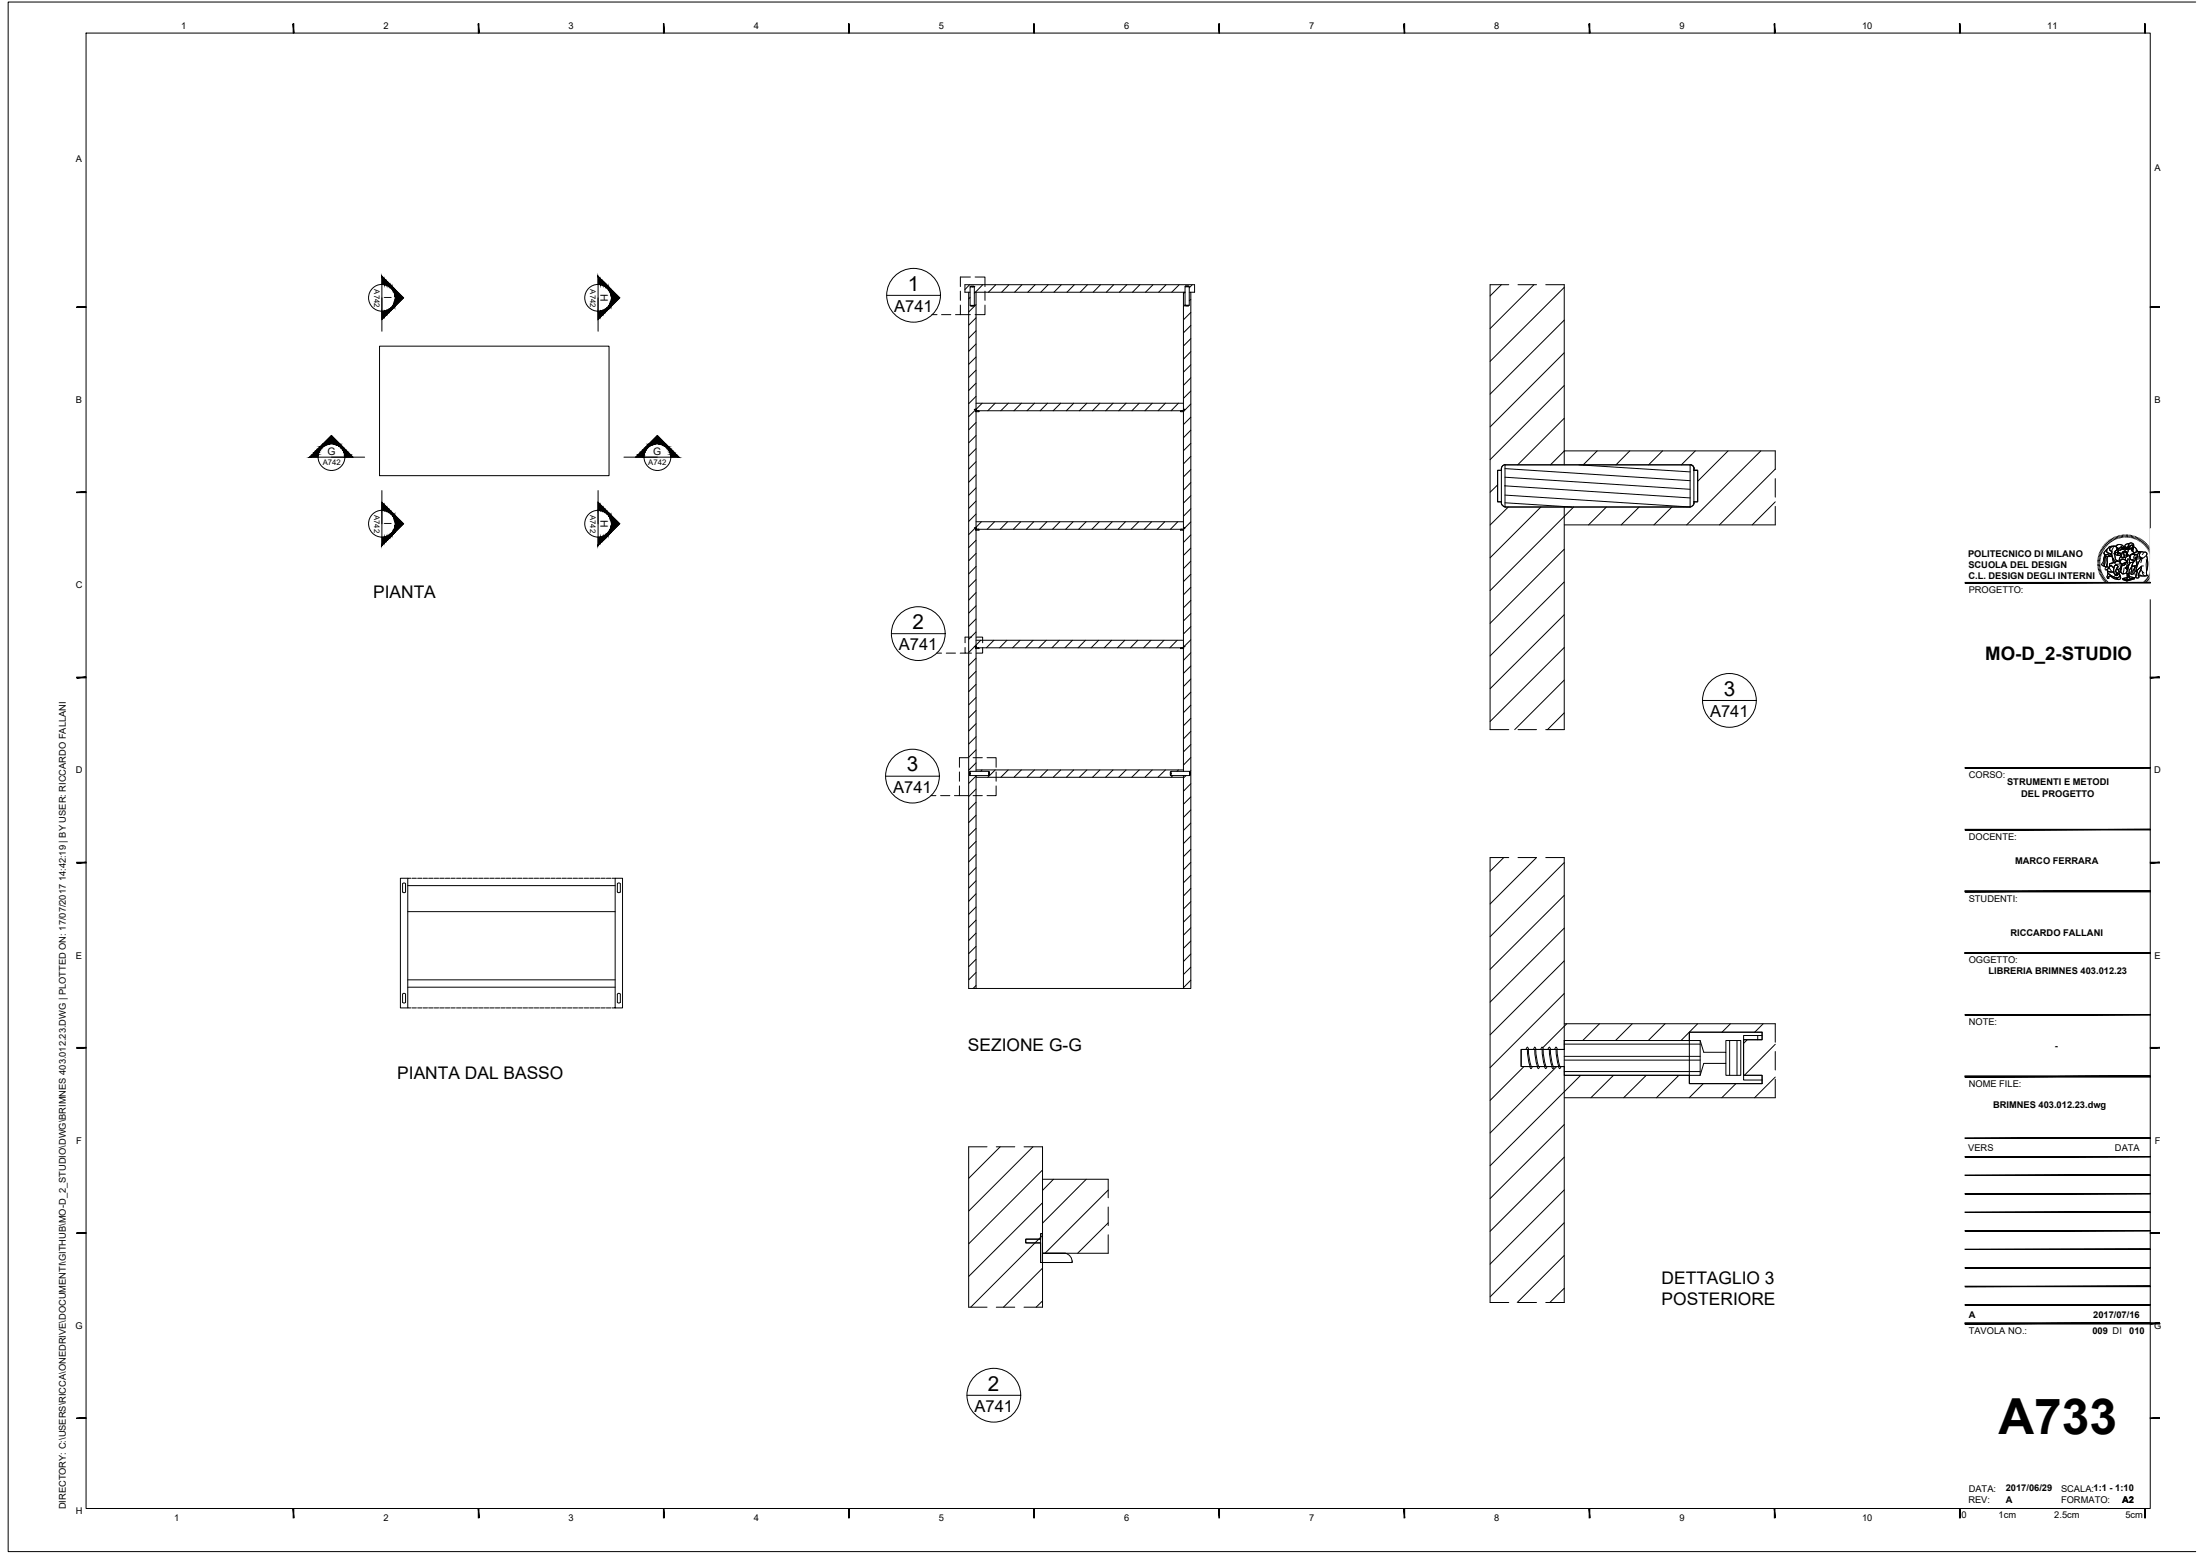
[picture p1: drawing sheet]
<svg xmlns="http://www.w3.org/2000/svg" width="594mm" height="420mm" viewBox="0 0 594 420" stroke-linecap="round" stroke-linejoin="round" font-family="sans-serif">
<!-- layer: linee prospetti -->
<g fill="none" stroke="#000" stroke-width=".27">
<path d="M102.5 93.5h62v34.9h-62zM110.1 237.2h-2v35h2M110.1 239.1h56M111 237.2h-.9v35h.9M111.3 237.2h1.1M112.8 237.2h1.2M114.3 237.2h1.1M115.7 237.2h1.3M117.3 237.2h1.1M118.7 237.2h1.3M120.3 237.2h1.2M121.8 237.2h1.1"/>
<path d="M123.3 237.2h1.2M124.8 237.2h1.1M126.2 237.2h1.3M127.8 237.2h1.1M129.2 237.2h1.3M130.8 237.2h1.2M132.2 237.2h1.3M133.8 237.2h1.2M135.3 237.2h1.1M136.7 237.2h1.3M138.3 237.2h1.1M139.7 237.2h1.3"/>
<path d="M141.3 237.2h1.2M142.7 237.2h1.3M144.3 237.2h1.2M145.8 237.2h1.1M147.2 237.2h1.3M148.8 237.2h1.1M150.2 237.2h1.3M151.8 237.2h1.2M153.2 237.2h1.3M154.8 237.2h1.2M156.3 237.2h1.1M157.8 237.2h1.2"/>
<path d="M159.3 237.2h1.1M160.7 237.2h1.3M162.3 237.2h1.1M163.7 237.2h1.3M165.3 237.2h.8M108.7 240.8l.4 .2 .4-.2M108.7 240.9v-2.3l.4-.2 .4 .2v2.3M110.1 246.2h56M166.7 240.8l.4 .2 .4-.2M166.7 240.9v-2.3l.4-.2 .4 .2v2.3M108.7 270.6l.4 .2 .4-.2M108.7 268.4l.4-.2 .4 .2"/>
<path d="M108.7 268.5v2.2M109.5 268.5v2.2M110.1 266.6h56M110.1 264.6h56M111.3 272.2h1.1M112.8 272.2h1.2M114.3 272.2h1.1M115.7 272.2h1.3M117.3 272.2h1.1M118.7 272.2h1.3M120.3 272.2h1.2M121.8 272.2h1.1"/>
<path d="M123.3 272.2h1.2M124.8 272.2h1.1M126.2 272.2h1.3M127.8 272.2h1.1M129.2 272.2h1.3M130.8 272.2h1.2M132.2 272.2h1.3M133.8 272.2h1.2M135.3 272.2h1.1M136.7 272.2h1.3M138.3 272.2h1.1M139.7 272.2h1.3"/>
<path d="M141.3 272.2h1.2M142.7 272.2h1.3M144.3 272.2h1.2M145.8 272.2h1.1M147.2 272.2h1.3M148.8 272.2h1.1M150.2 272.2h1.3M151.8 272.2h1.2M153.2 272.2h1.3M154.8 272.2h1.2M156.3 272.2h1.1M157.8 272.2h1.2"/>
<path d="M159.3 272.2h1.1M160.7 272.2h1.3M162.3 272.2h1.1M163.7 272.2h1.3M165.3 272.2h.8v-35h2v35h-2M166.7 270.6l.4 .2 .4-.2M166.7 268.4l.4-.2 .4 .2M166.7 268.5v2.2M167.5 268.5v2.2"/>
</g>
<!-- layer: trame -->
<g fill="none" stroke="#000" stroke-width=".27">
<path d="M261.8 76.9l-1.2 1.3M265.4 76.9l-2.3 2.3M268.9 76.9l-2 2M272.5 76.9l-2 2M276 76.9l-2 2M279.5 76.9l-2 2M283 76.9l-1.9 2M286.6 76.9l-2 2M290.1 76.9l-2 2M293.7 76.9l-2 2M297.2 76.9l-2 2M300.7 76.9l-2 2"/>
<path d="M304.3 76.9l-2 2M307.8 76.9l-2 2M311.4 76.9l-2.1 2M314.9 76.9l-2 2M318.4 76.9l-2 2M320 78.9l-.4 .4M321.9 76.9l-.8 .8M405.4 76.9l-3 3M414.2 76.9l-11.8 11.8M422.4 77.6l-20 20M262 80.3l-.4 .4M263.6 82.3l-2 1.9"/>
<path d="M263.6 85.8l-2 2M263.6 89.3l-2 2M263.6 92.9l-2 2M263.6 96.4l-2 2M263.6 99.9l-2 2M320 82.4l-.4 .4M321.6 80.8l-.5 .4M321.6 84.4l-2 2M321.6 87.9l-2 2M321.6 91.4l-2 2M321.6 98.5l-2 2M321.6 95l-2 2"/>
<path d="M422.4 86.4l-20 20M422.4 95.3l-20 20M263.6 117.6l-2 2M263.6 103.5l-2 2M263.6 107l-2 2M263.6 114.1l-2 2M265.2 108.9l-3.6 3.6M268.7 108.9l-2 2M272.3 108.9l-2 2M275.8 108.9l-2 2M279.4 108.9l-2.1 2M282.9 108.9l-2 2"/>
<path d="M286.4 108.9l-2 2M289.9 108.9l-1.9 2M293.5 108.9l-2 2M297 108.9l-2 2M300.6 108.9l-2 2M304.1 108.9l-2 2M307.6 108.9l-2 2M311.1 108.9l-1.9 2M314.7 108.9l-2 2M318.2 108.9l-2 2M321.6 105.6l-2 2M321.6 112.6l-2 2"/>
<path d="M321.6 102l-2 2.1M321.6 109.1l-2 2M321.6 116.2l-2 2M321.6 119.7l-2 2M422.4 104.1l-20 20M422.4 112.9l-12.6 12.6M263.6 124.7l-2 2M263.6 131.7l-2 2M263.6 135.3l-2 2M263.6 138.8l-2 2M263.6 121.2l-2 1.9M263.6 128.2l-2 2"/>
<path d="M321.6 126.8l-2 2M321.6 133.9l-2 1.9M321.6 123.2l-2 2.1M321.6 130.3l-2 2M321.6 137.4l-2 2M404.4 130.9l-2 2M407.3 136.9l-4.9 4.9M416.1 136.9l-13.7 13.7M422.4 121.8l-3.7 3.7M424.9 136.9l-22.5 22.6M431.3 121.8l-3.8 3.7M433.8 136.9l-4.8 4.8"/>
<path d="M440.1 121.8l-3.7 3.7M442.6 136.9l-4.8 4.8M448.9 121.8l-3.7 3.7M451.5 136.9l-4.9 4.8M457.8 121.8l-3.8 3.7M466.6 121.8l-8.2 8.2M475.5 121.8l-20 19.9M479.4 135.5l-6.2 6.2M479.4 126.7l-15.1 15M263.6 145.9l-2 2M263.6 149.4l-2 2M263.6 153l-2 2"/>
<path d="M263.6 156.5l-2 2M265 140.9l-3.4 3.5M268.6 140.9l-2 2M272.1 140.9l-2 2M275.6 140.9l-2 2M279.1 140.9l-1.9 2M282.7 140.9l-2 2M286.2 140.9l-2 2M289.8 140.9l-2 2M293.3 140.9l-2 2M296.8 140.9l-1.9 2M300.4 140.9l-2 2"/>
<path d="M303.9 140.9l-2 2M307.5 140.9l-2.1 2M311 140.9l-2 2M314.5 140.9l-2 2M318.1 140.9l-2 2M321.6 140.9l-2 2M321.6 148l-2 2M321.6 144.4l-2 2.1M321.6 151.5l-2 2M321.6 155.1l-2 2M321.6 158.6l-2 2M422.4 148.3l-20 20"/>
<path d="M422.4 157.1l-20 20M263.6 177.7l-2 2M263.6 160l-2 2.1M263.6 163.6l-2 2M263.6 167.1l-2 2M263.6 170.6l-2 2M264.8 172.9l-3.2 3.3M268.4 172.9l-2 2M271.9 172.9l-2 2M275.5 172.9l-2.1 2M279 172.9l-2 2M282.5 172.9l-2 2"/>
<path d="M286 172.9l-1.9 2M289.6 172.9l-2 2M293.1 172.9l-2 2M296.7 172.9l-2.1 2M300.2 172.9l-2 2M303.7 172.9l-1.9 2M307.3 172.9l-2 2M310.8 172.9l-2 2M314.3 172.9l-2 2M317.9 172.9l-2 2M321.6 172.8l-2.2 2.1M321.6 162.1l-2 2"/>
<path d="M321.6 165.7l-2 2M321.6 169.2l-2 2M321.6 179.8l-2 2M321.6 176.3l-2 2M422.4 166l-20 20M422.4 174.8l-20 20M263.6 184.8l-2 2M263.6 191.9l-2 1.9M263.6 181.3l-2 2M263.6 188.3l-2 2M263.6 195.4l-2 2M263.6 198.9l-2 2"/>
<path d="M321.6 186.9l-2 2M321.6 194l-2 2M321.6 183.3l-2 2.1M321.6 190.4l-2 2M321.6 197.5l-2 2M422.4 183.6l-13.4 13.4M422.4 192.5l-4.5 4.5M263.6 206l-2 2M263.6 213.1l-2 2M263.6 202.5l-2 2M263.6 216.6l-2 2M263.7 209.4l-2.1 2.1"/>
<path d="M265.2 207.9l-.4 .4M268.7 207.9l-2 2M272.2 207.9l-1.9 2M275.8 207.9l-2 2M279.4 207.9l-2.1 2M282.9 207.9l-2 2M286.4 207.9l-2 2M289.9 207.9l-1.9 2M293.5 207.9l-2 2M297 207.9l-2 2M300.6 207.9l-2.1 2M304.1 207.9l-2 2"/>
<path d="M307.6 207.9l-2 2M311.1 207.9l-1.9 2M314.7 207.9l-2 2M316.7 209.4l-.5 .5M318.2 207.9l-.4 .4M320.3 209.4l-.7 .7M321.6 201l-2 2M321.6 208.1l-.3 .3M321.6 204.6l-2 2M321.6 211.6l-2 2.1M321.6 215.2l-2 2M321.6 218.7l-2 2"/>
<path d="M263.6 230.8l-2 1.9M263.6 220.1l-2 2M263.6 223.7l-2 2M263.6 227.2l-2 2M263.6 234.3l-2 2M263.6 237.8l-2 2M321.6 222.3l-2 1.9M321.6 225.8l-2 2M321.6 229.3l-2 2M321.6 232.8l-2 2.1M321.6 236.4l-2 2M321.6 239.9l-2 2"/>
<path d="M406.1 231.6l-3.7 3.6M414.9 231.6l-12.5 12.5M422.4 232.9l-20 20M263.6 241.3l-2 2.1M263.6 244.9l-2 2M263.6 248.5l-2 1.9M263.6 252l-2 2M263.6 255.5l-2 2M263.6 259l-2 2M321.6 243.5l-2 1.9M321.6 247l-2 2M321.6 250.5l-2 2"/>
<path d="M321.6 254.1l-2 2M321.6 257.6l-2 2M422.4 241.8l-20 19.9M422.4 250.6l-20 20M422.4 259.5l-20 19.9M263.6 262.6l-2 2M263.6 266.1l-.8 .8M321.6 261.2l-2 1.9M321.6 264.7l-2 2M422.4 268.3l-20 20M423.1 276.4l-6.5 6.6M431.9 276.4l-4.5 4.6"/>
<path d="M440.8 276.4l-4.6 4.6M449.6 276.4l-4.5 4.6M458.4 276.4l-4.5 4.6M467.3 276.4l-2.3 2.3M476.1 276.4l-2.3 2.3M411.5 288l-9.1 9.1M420.4 288l-18 17.9M426.8 290.4l-24.4 24.4M435.7 290.4l-6.1 6M444.5 290.4l-6.1 6M453.3 290.4l-6 6M460 292.6l-3.9 3.8"/>
<path d="M468.8 292.6l-3.9 3.8M471.8 280.8l-1 .9M479.4 282l-8.4 8.4M479.4 290.8l-5.6 5.6M270.1 309.7l-8.5 8.5M278.9 309.7l-17.3 17.3M281.5 315.9l-19.9 20M284.5 318.4l-3 3M293.3 318.4l-11.8 11.9M422.4 303.7l-20 19.9M422.4 312.5l-20 20M281.5 324.8l-19.9 19.9"/>
<path d="M281.5 333.6l-19.4 19.4M299.3 321.4l-17.1 17M299.3 330.2l-8.3 8.2M422.4 321.3l-20 20M422.4 330.2l-20 20M422.4 339l-12.7 12.7M281.5 342.4l-10.5 10.6M281.5 351.3l-1.7 1.7M422.4 347.9l-3.9 3.8"/>
</g>
<!-- layer: linee sezioni -->
<g fill="none" stroke="#000" stroke-width=".27">
<path d="M261.6 78.9h-1v-2h62v2h-1M262 78.9h-.4v188h60v-188h-.5M263.1 78.9h56.9M263.6 78.9v129.4M319.6 78.9v129.4M407.4 76.9h-5v120.1h5M409.9 76.9h5M417.4 76.9h5v48.6M263.6 108.9h56M263.6 110.9h56M405.4 126.5v.5h-1v8.5h1v.5M405.4 126.6a1.08 1.08 0 0 1 1-1.1h50l.8 .4 .2 .5v.6"/>
<path d="M405.4 136l.4 .6 .6 .3h50l.7-.3 .3-.6M422.4 136.9v60.1h-5M422.4 121.8h57v4.9M458.4 127h-1h1v8.5h-1v.5M479.4 136.7v5h-57M479.4 129.2v5M263.6 140.9h56M263.6 142.9h56M263.6 172.9h56M263.6 174.9h56M409.9 197h5M263.6 209.4v57.5"/>
<path d="M263.6 207.9h56M263.6 209.9h56M319.6 209.4v57.5M407.4 231.6h-5v120.1h5M409.9 231.6h5M417.4 231.6h5v49.4M422.4 276.4h57v5M412.1 283.4h-1.3v4.6h2.3l.3 .6M412.1 283.3l.3-.5 .3 .6M412.7 283.4h1.4M413.8 288h1.3l.3 .6M413.8 287.9l-.3 .6"/>
<path d="M414.1 283.3l.3-.5 .3 .6M414.7 283.4h1.4M415.8 288h1.3l.3 .6M415.8 287.9l-.4 .6M416.1 283.3l.3-.5 .3 .6M416.7 283.4h1.3M417.7 288h1.4l.3 .6M417.8 287.9l-.4 .6M418 283.3l.4-.5 .3 .6M418.6 283.4h1.2M419.7 288h1.2l.3 .6M419.7 287.9l-.3 .6"/>
<path d="M419.8 283.3l.4-.5 .3 .6M420.5 283.4h1.9v-2.4h33.8v-2.3h19.6v2.1h-5v9.6h5v2.2h-19.6v-2.2h-33.8v-2.4h-.9M421.5 287.9l-.3 .6M422.4 290.4v61.3h-5M479.4 291.4v5h-57M479.4 283.9v5M266.5 309.7h-4.9v43.3h4.9M269 309.7h5M276.5 309.7h5v23.4M281.5 318.4h17.8v5M287.7 338.4h-6.2v-5.3h-.5v1.5h-4v1h4v5.3h.5v12.1h-5M299.3 333.4v5h-17.8"/>
<path d="M299.3 325.9v5M269 353h5M409.9 351.7h5"/>
</g>
<!-- layer: dettagli -->
<g fill="none" stroke="#000" stroke-width=".27">
<path d="M262 77.5h1.1v5h-1.1zM262 77.3h1h-.9M262.1 77.3l-.1 .1M263 77.3h.1M263 77.3l.1 .1M320 77.4h1.1v5h-1.1zM320.1 77.3l.9-.1h-.9l-.1 .2M321 77.3h.1M321 77.3l.1 .1M262 82.4l1 .2h-.9M263 82.6h.1M263.1 82.4l-.1 .1"/>
<path d="M320 82.4l.1 .2h.9l-.9-.1M321 82.5h.1M321.1 82.4l-.1 .1M263.5 110.4l.1 .8zM263.5 110.5h-.4l.4 .1M263.6 110.9h.6M264.2 110.9l.2 .2M264.4 111.1l-.8 .1M318.8 111.1l.8 .1M318.9 110.9h.7M319 110.9l-.2 .2M319.6 110.4v.8z"/>
<path d="M319.6 110.5h.4l-.4 .1M405.4 135.5h-1v-8.5h1v9M405.4 136l.4 .6 .6 .3M406.4 125.5h50v11.4h-50zM406.4 133.7l50 3.2 .7-.3 .3-.6M406.4 131.2l50 3.3M406.4 128.9l50 3.2M406.4 126.5l50 3.3M406.4 135.8l18 1.1M406.4 125.5a1.19 1.19 0 0 0-1 1.5M426.3 125.5l30.1 1.9M456.4 125.5a1.14 1.14 0 0 1 1 1.5"/>
<path d="M457.4 135.5h1v-8.5h-1v9M263.5 142.4l.1 .8zM263.5 142.5h-.4l.4 .1M263.6 142.9h.6M264.2 142.9l.2 .3h-.8M318.9 142.9h.7M319 142.9l-.2 .3h.8M319.6 142.4v.8zM319.6 142.5h.4l-.4 .1M263.5 174.4l.1 .7zM263.5 174.5h-.4l.4 .1M263.6 174.9h.6l.2 .2h-.8"/>
<path d="M318.9 174.9h.7M319 174.9l-.2 .2h.8M319.6 174.4v.7zM319.6 174.5h.4l-.4 .1M261.9 209.3l-.2-.9 .3 1M262 208.3h5v1.1h-5zM262 208.3l-.1 .1M267 208.3l.1 .1M267.1 209.3l.1-.9-.1 .9M267.1 209.3l-.1 .1M316.1 209.3l-.1-.9 .2 1M316.1 208.4h.1"/>
<path d="M316.2 208.3h5v1.1h-5zM316.2 208.3l-.1 .1M321.3 208.3v.1M321.3 209.3l.1-.9-.2 1M456.2 278.7h19.6v.9h-5v12h5v1h-19.6zM474.6 279.6v1.2h-3.8M475.8 279.6v1.2h-1.2M412.5 283.3l.1 2 .6 2.7M412.7 283.4l.2 2 .6 2.6M414.4 283.3l.2 2 .6 2.7M414.7 283.4l.2 2 .6 2.6M416.4 283.3l.2 2 .6 2.7"/>
<path d="M416.7 283.4l.2 2 .6 2.6M418.4 283.3l.1 2 .6 2.7M418.6 283.4l.2 2 .6 2.6M420.2 283.3l.1 2 .6 2.7M420.5 283.4l.1 2 .6 2.6M422.4 281h36.7v9.4h-36.7zM422.4 283.4h-11.6v4.6h11.6M422.4 281.9h36.7M422.4 289.3h36.7M422.4 285.2h36.7M422.4 286.3h36.7M459.1 281l1 3.1h5.9v3h-5.9l-1 3.3"/>
<path d="M466 284.1v-3.1h4.1v9.4h-4.1v-3.3M467.1 281v9.4M469.1 281v9.4M470.8 290.4h5v1.2M281 333.1h.5v7.8h-.5zM281 334.6h-4v1h4M281.5 338.4h6.1a2.31 2.31 0 0 1 1.9 2.5M289.5 340.4v.5h-8"/>
</g>
<!-- layer: A-ANNO-SYMB -->
<g fill="none" stroke="#000" stroke-width=".27">
<path d="M103.1 74.6l5.9 5.8-5.9 5.9zM161.5 74.6l5.8 5.8-5.8 5.9zM239.4 79.8h14.5M259.3 78.6v2.5M262 74.8h-2.7v2.6M263.3 74.8h2.7v2.6M266 78.6v2.5M103.1 80.4v9.1M161.5 80.4v9.1M251.7 85h1.3M254.3 85h2.5M258 85h1.3"/>
<path d="M259.3 82.4v2.6h2.7M266 82.4v2.6h-2.7M89.5 117.6l5.8 5.8h-11.6zM89.5 123.4h9M103.1 135.6l5.9 5.8-5.9 5.9zM103.1 132.5v8.9M161.5 135.6l5.8 5.8-5.8 5.9zM161.5 132.5v8.9M168.5 123.4h9M171.7 123.4l5.8-5.8 5.8 5.8zM240.7 171.1h14.5M252.9 176.4h1.4"/>
<path d="M255.5 176.4h2.5M259.3 176.4h1.3M260.6 174.8v1.6h1.7M262.3 172h-1.7v1.6M263.6 172h1.7v1.6M265.3 174.8v1.6h-1.7M459.7 189.1h14.5M239.1 209.6h14.5M251.4 214.8h1.3M254 214.8h2.5M257.7 214.8h1.4M259.1 212.2v2.6h2.4"/>
<path d="M259.1 208.4v2.5M261.5 204.6h-2.4v2.6M262.8 204.6h2.5M262.8 214.8h2.5M266.5 204.6h2.5v2.6M269 212.2v2.6h-2.5M269 208.4v2.5M261.1 376.8h14.5"/>
<circle cx="246.7" cy="79.7" r="7.3"/>
<circle cx="103.1" cy="80.4" r="3.6"/>
<circle cx="161.5" cy="80.4" r="3.6"/>
<circle cx="89.5" cy="123.4" r="3.6"/>
<circle cx="177.5" cy="123.4" r="3.6"/>
<circle cx="103.1" cy="141.4" r="3.6"/>
<circle cx="161.5" cy="141.4" r="3.6"/>
<circle cx="248" cy="171.1" r="7.3"/>
<circle cx="467" cy="189.1" r="7.3"/>
<circle cx="246.4" cy="209.6" r="7.3"/>
<circle cx="268.4" cy="376.7" r="7.3"/>
</g>
<g fill="#000" stroke="#000" stroke-width=".27">
<path d="M106.7 78.2l2.3 2.2-2.3 2.3zM165.1 78.2l2.2 2.2-2.2 2.3zM87.2 119.8l2.3-2.2 2.2 2.2zM177.5 117.6l2.2 2.2h-4.4zM106.7 139.2l2.3 2.2-2.3 2.3zM165.1 139.2l2.2 2.2-2.2 2.3z"/>
<path d="M103.1 74.6l.7 .7v1.6zM103.1 74.6v2.2l.7 .1z"/>
<path d="M103.8 75.3l.6 .6v1.2zM103.8 75.3v1.6l.6 .2z"/>
<path d="M104.4 75.9l.6 .6v.9zM104.4 75.9v1.2l.6 .3z"/>
<path d="M105 76.5l.6 .5v.8zM105 76.5v.9l.6 .4z"/>
<path d="M105.6 77l.4 .5v.8zM105.6 77v.8l.4 .5z"/>
<path d="M106 77.5l.4 .4v.9zM106 77.5v.8l.4 .5z"/>
<path d="M106.4 77.9l.2 .2v1.4zM106.4 77.9l.2 1.6z"/>
<path d="M106.6 78.1l.1 2zM106.6 78.1l.1 2z"/>
<path d="M161.5 74.6l.6 .7v1.6zM161.5 74.6v2.2l.6 .1z"/>
<path d="M162.1 75.3l.7 .6v1.2zM162.1 75.3v1.6l.7 .2z"/>
<path d="M162.8 75.9l.6 .6v.9zM162.8 75.9v1.2l.6 .3z"/>
<path d="M163.4 76.5l.5 .5v.8zM163.4 76.5v.9l.5 .4z"/>
<path d="M163.9 77l.5 .5v.8zM163.9 77v.8l.5 .5z"/>
<path d="M164.4 77.5l.3 .4v.9zM164.4 77.5v.8l.3 .5z"/>
<path d="M164.7 77.9l.3 .2v1.4zM164.7 77.9v.9l.3 .7z"/>
<path d="M165 78.1l.1 2zM165 78.1l.1 2z"/>
<path d="M103.1 84.1l.7-.1v1.6zM103.1 84.1v2.2l.7-.7z"/>
<path d="M103.8 84l.6-.2v1.2zM103.8 84v1.6l.6-.6z"/>
<path d="M104.4 83.8l.6-.3v.9zM104.4 83.8v1.2l.6-.6z"/>
<path d="M105 83.5l.6-.4v.7zM105 83.5v.9l.6-.6z"/>
<path d="M106 82.6v.8l-.4-.3zM105.6 83.1v.7l.4-.4z"/>
<path d="M106.4 82.1v1l-.4-.5zM106 82.6v.8l.4-.3z"/>
<path d="M106.6 81.4v1.4l-.2-.7zM106.4 82.1v1l.2-.3z"/>
<path d="M106.7 80.8v1.9zM106.6 81.4v1.4z"/>
<path d="M161.5 84.1l.6-.1v1.6zM161.5 84.1v2.2l.6-.7z"/>
<path d="M162.1 84l.7-.2v1.2zM162.1 84v1.6l.7-.6z"/>
<path d="M162.8 83.8l.6-.3v.9zM162.8 83.8v1.2l.6-.6z"/>
<path d="M163.4 83.5l.5-.4v.7zM163.4 83.5v.9l.5-.6z"/>
<path d="M164.4 82.6v.8l-.5-.3zM163.9 83.1v.7l.5-.4z"/>
<path d="M164.7 82.1v1l-.3-.5zM164.4 82.6v.8l.3-.3z"/>
<path d="M165 81.4v1.4l-.3-.7zM164.7 82.1v1l.3-.3z"/>
<path d="M165.1 80.8v1.9zM165 81.4v1.4z"/>
<path d="M87.1 120h1.4l-1.6 .2zM86.9 120.2h1l.6-.2z"/>
<path d="M87.2 119.8h2l-2.1 .2zM87.1 120l2.1-.2z"/>
<path d="M89.8 119.8h1.9zM90.5 120h1.3z"/>
<path d="M90.5 120h1.3l-.7 .2zM91.1 120.2h1l-.3-.2z"/>
<path d="M175.1 120l.8 .2 .6-.2zM175.1 120l.8 .2h-1z"/>
<path d="M175.3 119.8h1.9zM175.3 119.8l1.2 .2h-1.4z"/>
<path d="M177.8 119.8l2 .2zM177.8 119.8l2 .2z"/>
<path d="M178.5 120l1.6 .2-.3-.2zM178.5 120l1.6 .2h-1z"/>
<path d="M83.7 123.4l.6-.6h1.6zM83.7 123.4h2.2v-.6z"/>
<path d="M85 122.1h1.1l-1.8 .7zM84.3 122.8h1.6l.2-.7z"/>
<path d="M85.6 121.5h.8l-1.4 .6zM85 122.1h1.1l.3-.6z"/>
<path d="M85.6 121.5l.5-.5h.7zM85.6 121.5h.8l.4-.5z"/>
<path d="M86.5 120.6h.8l-1.2 .4zM86.1 121h.7l.5-.4z"/>
<path d="M86.5 120.6l.4-.4h1zM86.5 120.6h.8l.6-.4z"/>
<path d="M91.1 120.2h1l-.4 .4zM91.7 120.6h.7l-.3-.4z"/>
<path d="M91.7 120.6h.7l-.2 .4zM92.4 120.6l-.2 .4h.7z"/>
<path d="M92.2 121h.7l-.3 .5zM92.9 121l-.3 .5h.8z"/>
<path d="M92.6 121.5h.8l-.5 .6zM93.4 121.5l-.5 .6h1.1z"/>
<path d="M92.9 122.1h1.1l-1 .7zM93 122.8h1.7l-.7-.7z"/>
<path d="M93 122.8h1.7l-1.6 .6zM93.1 123.4h2.2l-.6-.6z"/>
<path d="M103.8 136.3l-.7 1.5 .7 .1zM103.1 135.6l.7 .7-.7 1.5z"/>
<path d="M104.4 136.9l-.6 1 .6 .2zM103.8 136.3l.6 .6-.6 1z"/>
<path d="M104.4 138.1l.6 .3v-.9zM104.4 136.9l.6 .6-.6 .6z"/>
<path d="M105 138.4l.6 .4v-.8zM105 137.5l.6 .5-.6 .4z"/>
<path d="M105.6 138.8l.4 .5v-.8zM105.6 138l.4 .5-.4 .3z"/>
<path d="M106.4 138.9l-.4 .4 .4 .5zM106 138.5l.4 .4-.4 .4z"/>
<path d="M162.1 136.3l-.6 1.5 .6 .1zM161.5 135.6l.6 .7-.6 1.5z"/>
<path d="M162.8 136.9l-.7 1 .7 .2zM162.1 136.3l.7 .6-.7 1z"/>
<path d="M162.8 138.1l.6 .3v-.9zM162.8 136.9l.6 .6-.6 .6z"/>
<path d="M163.4 138.4l.5 .4v-.8zM163.4 137.5l.5 .5-.5 .4z"/>
<path d="M163.9 138.8l.5 .5v-.8zM163.9 138l.5 .5-.5 .3z"/>
<path d="M164.7 138.9l-.3 .4 .3 .5zM164.4 138.5l.3 .4-.3 .4z"/>
<path d="M172.3 122.8l1.6 .6v-.6zM171.7 123.4l.6-.6 1.6 .6z"/>
<path d="M173 122.1l.9 .7 .2-.7zM173 122.1l.9 .7h-1.6z"/>
<path d="M173.6 121.5l.5 .6 .3-.6zM173.6 121.5l.5 .6h-1.1z"/>
<path d="M174.1 121l.3 .5 .4-.5zM174.1 121l.3 .5h-.8z"/>
<path d="M174.5 120.6l.3 .4 .5-.4zM174.5 120.6l.3 .4h-.7z"/>
<path d="M174.9 120.2l.4 .4 .6-.4zM174.9 120.2l.4 .4h-.8z"/>
<path d="M179.1 120.2l1.3 .4-.3-.4zM179.1 120.2l1.3 .4h-.7z"/>
<path d="M179.7 120.6l1.2 .4-.5-.4zM179.7 120.6l1.2 .4h-.7z"/>
<path d="M180.2 121l1.2 .5-.5-.5zM180.2 121l1.2 .5h-.8z"/>
<path d="M180.6 121.5l1.4 .6-.6-.6zM180.6 121.5l1.4 .6h-1.2z"/>
<path d="M180.8 122.1l1.8 .7-.6-.7zM180.8 122.1l1.8 .7h-1.5z"/>
<path d="M181.1 122.8l2.2 .6-.7-.6zM181.1 122.8l2.2 .6h-2.2z"/>
<path d="M103.8 145l-.7 2.3 .7-.7zM103.1 145.1l.7-.1-.7 2.3z"/>
<path d="M104.4 144.8l-.6 1.8 .6-.6zM103.8 145l.6-.2-.6 1.8z"/>
<path d="M105 144.5l-.6 1.5 .6-.6zM104.4 144.8l.6-.3-.6 1.5z"/>
<path d="M105.6 144.1l-.6 1.3 .6-.5zM105 144.5l.6-.4-.6 1.3z"/>
<path d="M106 143.6l-.4 1.3 .4-.5zM106 143.6l-.4 1.3v-.8z"/>
<path d="M106.4 143.1l-.4 1.3 .4-.3zM106.4 143.1l-.4 1.3v-.8z"/>
<path d="M106.6 142.5l-.2 1.6 .2-.3zM106.6 142.5l-.2 1.6z"/>
<path d="M106.6 139.1l-.2 .7 .2 .7zM106.4 138.9l.2 .2-.2 .7z"/>
<path d="M106.7 141.8l-.1 2zM106.7 141.8l-.1 2z"/>
<path d="M106.7 139.2v1.9zM106.6 139.1v1.4z"/>
<path d="M162.1 145l-.6 2.3 .6-.7zM161.5 145.1l.6-.1-.6 2.3z"/>
<path d="M162.8 144.8l-.7 1.8 .7-.6zM162.1 145l.7-.2-.7 1.8z"/>
<path d="M163.4 144.5l-.6 1.5 .6-.6zM162.8 144.8l.6-.3-.6 1.5z"/>
<path d="M163.9 144.1l-.5 1.3 .5-.5zM163.4 144.5l.5-.4-.5 1.3z"/>
<path d="M164.4 143.6l-.5 1.3 .5-.5zM164.4 143.6l-.5 1.3v-.8z"/>
<path d="M164.7 143.1l-.3 1.3 .3-.3zM164.7 143.1l-.3 1.3v-.8z"/>
<path d="M165 142.5l-.3 1.6 .3-.3zM165 142.5l-.3 1.6v-1z"/>
<path d="M165 139.1l-.3 .7 .3 .7zM164.7 138.9l.3 .2-.3 .7z"/>
<path d="M165.1 141.8l-.1 2zM165.1 141.8l-.1 2z"/>
<path d="M165.1 139.2v1.9zM165 139.1v1.4z"/>
</g>
<!-- layer: 0 -->
<path d="M592.9 .6h-590.7v418.4h590.7" fill="none" stroke="#000" stroke-width=".27"/>
<!-- layer: G-ANNO-TTLB -->
<g fill="#000" stroke="#000" stroke-width=".27">
<path d="M79.2 6.4l.1 2.5v-2.5zM79.2 6.4l.1 2.5h-.1z"/>
<path d="M129.2 6.4l.1 2.5v-2.5zM129.2 6.4l.1 2.5h-.1z"/>
<path d="M179.2 6.4l.1 2.5v-2.5zM179.2 6.4l.1 2.5h-.1z"/>
<path d="M229.2 6.4l.1 2.5v-2.5zM229.2 6.4l.1 2.5h-.1z"/>
<path d="M279.1 6.4l.2 2.5v-2.5zM279.1 6.4l.2 2.5h-.2z"/>
<path d="M329.1 6.4l.2 2.5v-2.5zM329.1 6.4l.2 2.5h-.2z"/>
<path d="M379.1 6.4l.2 2.5v-2.5zM379.1 6.4l.2 2.5h-.2z"/>
<path d="M429.1 6.4l.2 2.5v-2.5zM429.1 6.4l.2 2.5h-.2z"/>
<path d="M479.1 6.4l.2 2.5v-2.5zM479.1 6.4l.2 2.5h-.2z"/>
<path d="M529.1 6.4l.2 2.5v-2.5zM529.1 6.4l.2 2.5h-.2z"/>
<path d="M579.1 6.4l.2 2.5v-2.5zM579.1 6.4l.2 2.5h-.2z"/>
<path d="M20.7 83h2.5v-.2zM20.7 82.8h2.5l-2.5 .2z"/>
<path d="M580.6 83h2.5v-.2zM580.6 82.8h2.5l-2.5 .2z"/>
<path d="M20.7 133h2.5v-.2zM20.7 132.8h2.5l-2.5 .2z"/>
<path d="M580.6 133h2.5v-.2zM580.6 132.8h2.5l-2.5 .2z"/>
<path d="M530.6 157.4h50v-.1zM530.6 157.3h50l-50 .1z"/>
<path d="M20.7 183h2.5v-.2zM20.7 182.8h2.5l-2.5 .2z"/>
<path d="M580.6 183h2.5v-.2zM580.6 182.8h2.5l-2.5 .2z"/>
<path d="M530.6 207.4h50v-.1zM530.6 207.3h50l-50 .1z"/>
<path d="M20.7 233h2.5v-.2zM20.7 232.8h2.5l-2.5 .2z"/>
<path d="M530.6 224.1h50v-.2zM530.6 223.9h50l-50 .2z"/>
<path d="M580.6 233h2.5v-.2zM580.6 232.8h2.5l-2.5 .2z"/>
<path d="M530.6 240.6v.2l50-.2zM530.6 240.8l50-.2v.2z"/>
<path d="M530.6 257.3v.1l50-.1zM530.6 257.4l50-.1v.1z"/>
<path d="M530.6 257.3v.1l50-.1zM530.6 257.4l50-.1v.1z"/>
<path d="M530.6 257.3v.1l50-.1zM530.6 257.4l50-.1v.1z"/>
<path d="M530.6 257.3v.1l50-.1zM530.6 257.4l50-.1v.1z"/>
<path d="M530.6 240.8h50v-.2zM530.6 240.6h50l-50 .2z"/>
<path d="M530.6 273.9v.2l50-.2zM530.6 274.1l50-.2v.2z"/>
<path d="M20.7 283h2.5v-.2zM20.7 282.8h2.5l-2.5 .2z"/>
<path d="M530.6 290.6v.2l50-.2zM530.6 290.8l50-.2v.2z"/>
<path d="M530.6 290.6v.2l50-.2zM530.6 290.8l50-.2v.2z"/>
<path d="M580.6 283h2.5v-.2zM580.6 282.8h2.5l-2.5 .2z"/>
<path d="M530.6 317.3h50zM530.6 317.4l50-.1z"/>
<path d="M530.6 312.3h50zM530.6 312.4l50-.1z"/>
<path d="M530.6 307.3v.1l50-.1zM530.6 307.4l50-.1v.1z"/>
<path d="M20.7 333h2.5v-.1zM20.7 332.9h2.5l-2.5 .1z"/>
<path d="M530.6 337.3h50zM530.6 337.4l50-.1z"/>
<path d="M530.6 332.3h50zM530.6 332.4l50-.1z"/>
<path d="M530.6 327.3h50zM530.6 327.4l50-.1z"/>
<path d="M530.6 322.3h50zM530.6 322.4l50-.1z"/>
<path d="M580.6 333h2.5v-.1zM580.6 332.9h2.5l-2.5 .1z"/>
<path d="M530.6 357.3v.2l50-.2zM530.6 357.5l50-.2v.2z"/>
<path d="M530.6 357.3v.2l50-.2zM530.6 357.5l50-.2v.2z"/>
<path d="M530.6 352.3h50zM530.6 352.4l50-.1z"/>
<path d="M530.6 347.3h50zM530.6 347.4l50-.1z"/>
<path d="M530.6 342.3h50zM530.6 342.4l50-.1z"/>
<path d="M580.6 357.5h2.5v-.2zM580.6 357.3h2.5l-2.5 .2z"/>
<path d="M580.6 357.5h2.5v-.2zM580.6 357.3h2.5l-2.5 .2z"/>
<path d="M20.7 383h2.5v-.1zM20.7 382.9h2.5l-2.5 .1z"/>
<path d="M580.6 383h2.5v-.1zM580.6 382.9h2.5l-2.5 .1z"/>
<path d="M79.2 407.3l.1 2.6v-2.6zM79.2 407.3l.1 2.6h-.1z"/>
<path d="M129.2 407.3l.1 2.6v-2.6zM129.2 407.3l.1 2.6h-.1z"/>
<path d="M179.2 407.3l.1 2.6v-2.6zM179.2 407.3l.1 2.6h-.1z"/>
<path d="M229.2 407.3l.1 2.6v-2.6zM229.2 407.3l.1 2.6h-.1z"/>
<path d="M279.1 407.3l.2 2.6v-2.6zM279.1 407.3l.2 2.6h-.2z"/>
<path d="M329.1 407.3l.2 2.6v-2.6zM329.1 407.3l.2 2.6h-.2z"/>
<path d="M379.1 407.3l.2 2.6v-2.6zM379.1 407.3l.2 2.6h-.2z"/>
<path d="M429.1 407.3l.2 2.6v-2.6zM429.1 407.3l.2 2.6h-.2z"/>
<path d="M479.1 407.3l.2 2.6v-2.6zM479.1 407.3l.2 2.6h-.2z"/>
<path d="M529.1 407.3l.2 2.6v-2.6zM529.1 407.3l.2 2.6h-.2z"/>
<path d="M579.1 407.3l.2 2.6v-2.6zM579.1 407.3l.2 2.6h-.2z"/>
</g>
<path d="M23.2 8.9h557.4v398.4h-557.4z" fill="none" stroke="#000" stroke-width=".27"/>
<!-- layer: G-ANNO-LOGO -->
<g fill="none" stroke="#000" stroke-width=".27">
<path d="M566.4 151.3l.7 .1M566.4 151.7h.7M566.4 152h.7M566.5 151h.6M566.5 150.6l.7 .1M566.6 150.3l.7 .1M566.7 149.9l.7 .2M566.8 149.6l.6 .2M566.9 149.2l.7 .3M567.1 148.9l.6 .3M567.1 152.4h-.7M567.1 152.7h-.7"/>
<path d="M567.1 153l-.6 .1M567.2 153.3l-.7 .2M567.2 148.6l.6 .3M567.3 153.7l-.7 .1M567.4 154l-.7 .1M567.4 148.3l.6 .3M567.4 154.3l-.6 .2M567.6 154.6l-.7 .2M567.6 148l.6 .3M567.7 154.9l-.6 .3M567.8 147.7l.5 .4M567.8 155.2l-.6 .3"/>
<path d="M568 155.4l-.6 .4M568 147.4l.5 .4M568.1 155.7l-.5 .4M568.2 147.1l.5 .4M568.3 149.7h.7a.88 .88 0 0 0 1.2-.1l.1 .6a2.17 2.17 0 0 1-2-.3zM568.3 149.6l.1 .5M568.3 156l-.6 .4M568.5 146.9l.5 .4M568.5 150.2l-.3 .4-.1 1.4-.3 .7 .3 .2M568.5 156.3l-.6 .4M568.6 148.7l.3-.3a.82 .82 0 0 0 .9 1.1l.3 .1a.78 .78 0 0 1-1.1 .1l-.4 .1a.45 .45 0 0 1-.5-.3 .45 .45 0 0 1 .3-.5zM568.7 150.3h.5l-.2 .6v1.1l-.2 1.1-.7-.3z"/>
<path d="M568.7 150.2l-.2 .5-.1 1.6-.3 .6 .8 .2M568.7 146.6l.5 .5M568.7 156.5l-.5 .5M568.9 148.4l-.5 .6a.45 .45 0 0 0-.3 .5 .45 .45 0 0 0 .5 .3l.4-.1a.88 .88 0 0 0 1.2-.1M568.9 156.8l-.5 .4M569 153.8a1.87 1.87 0 0 0 1.5 1.9l1.4 .6M569 146.3l.4 .6M569.1 148.1a1.89 1.89 0 0 1 1.8-.6 .94 .94 0 0 0-1.2 1l.6 .3-.1 .8-.4-.1a.79 .79 0 0 1-.9-.4 .79 .79 0 0 1 .2-1zM569.1 154.1a1.67 1.67 0 0 0 1.7 .2M569.1 150.3l1.2-.1 .6 1.3a.81 .81 0 0 1-1 .6l-.3 .3a.49 .49 0 0 1 .2 .5 .49 .49 0 0 1-.4 .3 .74 .74 0 0 1-.4-1.2v-1.1zM569.1 154.1l.7 .3 1-.1 .3 1 .3-.2 .1 .3v-.5l.3 .5-.2-.5 .5 .2-.5-.5a.44 .44 0 0 1-.4-.4 .44 .44 0 0 1 .3-.5h.2a.92 .92 0 0 1 .6 1.1 .86 .86 0 0 1-.3 1.1 .86 .86 0 0 1-1.1-.1l-1.6-1zM569.1 157l-.4 .5"/>
<path d="M569.2 150.3l-.2 .6v2.1M569.3 154.8l1.6 1a.97 .97 0 0 0 1.5-.4 .66 .66 0 0 1 .1 1 .66 .66 0 0 1-1 0l-.9-.4a.83 .83 0 0 0-1.2-.3v.5l-.3-.1a.85 .85 0 0 1 .1-1.2zM569.3 154.8l-.1 .1a.92 .92 0 0 0-.1 1.2l.3 .1v-.2a.46 .46 0 0 1 .4-.5 .46 .46 0 0 1 .5 .3l.6 .4a1.56 1.56 0 0 0 1.7 0l-.2-.8M569.3 146.1l.4 .5M569.4 157.2l-.5 .5M569.5 153.2h-.2a.56 .56 0 0 0-.8 .2v.3a.47 .47 0 0 0 .8-.1 .53 .53 0 0 1 .7 .4l.1 .1M569.5 145.9l.4 .5M569.6 157.4l-.4 .6M569.7 152.3l1.2-.5 .3 .2a.53 .53 0 0 1 .9-.5l.3 .2a1.07 1.07 0 0 1 .5 1.4 1.07 1.07 0 0 1-1.4 .5l.2-.3a.28 .28 0 0 0 .2-.3 .28 .28 0 0 0-.2-.3l-.4-.2-.5 .8-.2-.1a.69 .69 0 0 0-.9-.5zM569.8 152.8l.3-.1 .7 .6v1a1.67 1.67 0 0 1-1.7-.2l-.1-.4a.47 .47 0 0 0 .6-.6zM569.8 145.7l.4 .6M569.9 147.8a1.07 1.07 0 0 1 1.8 .3l-.3 .6a1.92 1.92 0 0 0 .4 2.7v.1a.4 .4 0 0 0-.4 .1 .4 .4 0 0 0-.2 .4 .39 .39 0 0 1-.4-.2 .39 .39 0 0 1 .1-.5l-.1-.1a2.68 2.68 0 0 1-.5-2.4l-.7-.5z"/>
<path d="M569.9 157.6l-.4 .6M570 152.6l.8 .7M570.1 152.7a.58 .58 0 0 0-.5 .8M570.1 145.5l.3 .6M570.1 157.8l-.3 .6M570.3 150.2h-1.6a.54 .54 0 0 0-.6 .1 .54 .54 0 0 0-.1 .6l-.1 .8-.5 .7 .3 .3M570.4 150.6l.3 1.3M570.4 145.3l.3 .6M570.4 158l-.3 .6M570.7 147.8a3.1 3.1 0 0 0-.2 2.9l.4 .7a.29 .29 0 0 0 0 .4 .29 .29 0 0 0 .4 0v-.2l.5-.1a.99 .99 0 0 1-.7-1.3 1.51 1.51 0 0 1 .5-1.9 .95 .95 0 0 0-1.4-.8 1.37 1.37 0 0 0-1.3 1.5l.2 .3 1 .3M570.7 158.2l-.3 .6M570.7 145.2l.3 .6"/>
<path d="M570.9 151.8l-.6 .3a.46 .46 0 0 0-.6 .1 .46 .46 0 0 0 .1 .6M570.9 147.5a.99 .99 0 0 0-1.2 1l.5 .3M571 158.3l-.3 .6M571.1 145l.2 .6M571.2 149.4l.7-.3 .3 .2a.34 .34 0 0 0-.3 .2 .34 .34 0 0 0 .1 .4 .6 .6 0 0 1-.8-.5zM571.2 148.8l.3-.3h.6a.59 .59 0 0 1-.6 .7l-.6 .3zM571.2 149.4a.61 .61 0 0 0 .8 .5M571.2 152.6a.46 .46 0 0 1 .6 .1 .46 .46 0 0 1 0 .5l-.3 .5a.54 .54 0 0 0-.3 .6 .54 .54 0 0 0 .6 .4l.3 .4-.5-.2 .2 .5-.3-.5 .1 .5-.2-.3-.3 .2 .1-.1a1.95 1.95 0 0 1 0-2.6zM571.3 158.5l-.3 .6M571.3 147.6a1.12 1.12 0 0 1 1.1-.6 1.12 1.12 0 0 1 1 .8h-.2a.58 .58 0 0 0-.9 .2l-.7-.1M571.4 147.4a1.23 1.23 0 0 1 2 .3l-.1 .2-.5-.3a.74 .74 0 0 1-.8 .4 .74 .74 0 0 1-.6-.6zM571.4 144.9l.2 .6"/>
<path d="M571.6 158.6l-.3 .6M571.6 147.9l.5 .2 .7-.5 .4 .2-.3 .6-.4 .2-.4-.2-.5 .2zM571.8 144.8l.1 .6M571.8 151.5l.7 .3a.98 .98 0 0 1 0 1.6M571.9 158.7l-.2 .6M571.9 149.4h.9l-.2 .1-.1 .4a.4 .4 0 0 1-.5 0 .4 .4 0 0 1-.1-.5zM571.9 153.8l.3 .6a1.01 1.01 0 0 1-.4 1.6h-.4M572 149.1l.2 .2M572.1 148.8l-.1 .2-1.1 .5M572.1 152.4l-.8 .1M572.1 144.7l.2 .6M572.1 148.5l-.3 .5"/>
<path d="M572.2 152l.8 .4M572.2 158.8l-.2 .6M572.3 149.4a.32 .32 0 0 0-.4 0 .32 .32 0 0 0 .1 .5l.5 .1 .1-.5 .2-.1-.6 .1M572.4 152.5a.7 .7 0 0 1 .1 .9 .7 .7 0 0 1-.9 .2M572.4 151.7v-.1a.91 .91 0 0 1 .8-.6 .91 .91 0 0 1 .9 .5l.2 .4-1.4 .4 .3 .3 .2 .1 .4-.3 .5-.7-.3-.4-.5-.3h-.5l-.6 .7-.1-.1 .2-1.1 .2-.2 .3 .2h1l.5-.3v-.4l.7 .2 .1 1-.3 .4 .2 .7-.4 .5-.4 .1-.1 .6h-.4l.5 .2v.4l.2-.2-.3 1.1-.2-.1a.83 .83 0 0 1-1.3-.1l-.4-.3 .4-.6 .1-1.1M572.4 151.4l.7-.4 1 .3 .2 .5-1.1 .5a.37 .37 0 0 1-.4 .1 .37 .37 0 0 1-.2-.4zM572.4 154.3l.8 .7M572.4 144.6l.2 .6M572.5 158.9l-.1 .6M572.6 148.4l.1 .1M572.7 150.3l-.4 .4v.9M572.7 148l.2 .1"/>
<path d="M572.8 153.7v.9M572.8 144.5l.1 .7M572.8 148v.1M572.9 152.3l1.1-.4a.6 .6 0 0 1-.4 .7 .6 .6 0 0 1-.7-.3zM572.9 158.9l-.2 .7M572.9 153.1l-.3 .9-.4 .5M573.1 148.2l.4-.2 .6 .2a.42 .42 0 0 1-.3 .3 .42 .42 0 0 1-.5-.2zM573.1 144.4l.1 .7M573.2 149.1a.84 .84 0 0 1 .9-.2 .84 .84 0 0 1 .4 .9v.4l-.3-.1a.67 .67 0 0 0 0-.8 .67 .67 0 0 0-.8-.2l.1 .5a.53 .53 0 0 1 0 .9 .53 .53 0 0 1-.8-.4zM573.2 147.9l-.3 .5-.4 .2-.4-.2-.5 .2M573.2 159l-.1 .6M573.2 156.2l2-.5 1.2 .3-2.1 .6z"/>
<path d="M573.2 156.2l1.1 .4v.3l-1.1-.4zM573.4 149.1a.73 .73 0 0 1 .9 .2 .73 .73 0 0 1 0 .9l-.2 .3h-.5zM573.5 144.4v.7M573.5 159l-.1 .7M573.5 148a.39 .39 0 0 1 .6-.3 .39 .39 0 0 1 .1 .6M573.6 153.4l-.4 1.6 1.1-.2M573.6 152.5h.1M573.6 147.7a.41 .41 0 0 1 .6 0 .41 .41 0 0 1 0 .6l-.2-.3h-.5zM573.7 152.2h.1M573.7 152.4h.1M573.7 149.2h.1M573.8 149.2l-.2 .1"/>
<path d="M573.8 144.4l.1 .7M573.8 159v.7M573.9 148.2l-.4-.2-.4 .2 .6 .3 .4-.1-.1-.4v.3M574 150.5v.7M574 151.9l-.1 .3a.47 .47 0 0 1-.4 .4 .47 .47 0 0 1-.5-.2M574 149.1l.3 .2-.1 .1M574.1 159v.7M574.2 149.2a.45 .45 0 0 0-.7-.2 .45 .45 0 0 0 0 .7 .47 .47 0 0 1 0 .7 .47 .47 0 0 1-.7 0 .47 .47 0 0 1 .1-.7l.1-.3a.75 .75 0 0 1 .9-.6 .75 .75 0 0 1 .6 .8l.1 .2a.26 .26 0 0 1 0 .3 .26 .26 0 0 1-.3 .1l-.1-.3M574.2 144.4v.7M574.3 149.5l-.2 .1M574.3 149.4v.4l-.7 .1M574.3 150.2l-.7 .3"/>
<path d="M574.3 156.6l2.1-.6v.3l-2.1 .6zM574.3 156.6v.2M574.4 148.3l.1-.2 .2 .4-.3 .9M574.4 152.7h.1M574.4 152.7l.4-.1v.3a.76 .76 0 0 1-.5 .9l.1-.3-.5-.2h.4zM574.4 153.4l-.1 .4 .3-.1M574.5 159v.7M574.5 149.8v-.6a.73 .73 0 0 0 0-1l-.3-.4a.49 .49 0 0 1-.4-.6 .49 .49 0 0 1 .7-.3h.4l-.3 .7 .2 .8 .2-.1v-.4a.4 .4 0 0 0 .3 .3 .4 .4 0 0 0 .4-.1l-.1 .6 .1 .1 .2-.2 .4 .7-1.1 .7M574.5 147.8l.1 .4M574.5 144.4v.7M574.6 153.1l-.1 .2-.1-.1M574.6 150.8l-.1 1.3"/>
<path d="M574.6 150l.5 .2M574.7 154.9l.1-.1 .2 1-.3-.6-.3 .8zM574.8 152l-.5 .4 .1 .4M574.8 159v.7M574.8 152.6l-.4 .1-.1 .6h-.4l.3 .3 .2-.1M574.8 150.9l-.4 .8M574.9 146.9a.74 .74 0 0 1 1-.1 .74 .74 0 0 1 .2 .9l-.4 1.1 .2-1.4a.5 .5 0 0 0-.6-.2 .5 .5 0 0 0-.3 .6v.5l-.2 .1-.2-.8zM574.9 146.9l.5-.3a.73 .73 0 0 1 .7 .4 .73 .73 0 0 1 0 .7l-.4 1.1 .2-1.4a.5 .5 0 0 0-.6-.2 .5 .5 0 0 0-.3 .6v.5l-.2 .1-.1-.8zM574.9 146.9l-.8 .1-.3 .6M574.9 144.4l-.1 .7M575 147.9a.4 .4 0 0 0 .3 .3 .4 .4 0 0 0 .4-.1M575.1 159l.1 .6"/>
<path d="M575.1 150a1.49 1.49 0 0 1 2.1 .1l-.2 .7a1.05 1.05 0 0 1-1.2 .6 1.25 1.25 0 0 1-.7-1.4zM575.2 147.4l.6-.3 .2 .6-.3 .4a.4 .4 0 0 1-.4 .1 .4 .4 0 0 1-.3-.4zM575.2 151.9l.8-.1-.4 1.3-.7 1 .1 .6-.6 .7a3 3 0 0 1 .3-2.2zM575.2 147.6l.2 .1M575.2 152l-.9 2.5 .2 .9-.2 .9 .4-1.1 .4 .9-.3-1.3-.3 .6M575.3 148l.1 .1M575.3 151l-.3 .4 .1 .6 .9-.2 .5-.6M575.3 144.5l-.2 .7M575.3 147.7h.1M575.4 148h.1M575.4 158.9l.2 .7M575.6 144.6l-.1 .6"/>
<path d="M575.6 147.8l.3 .1M575.7 152.9l.8-.1-.3 .9a1 1 0 0 0-.1 1.2h-.7zM575.7 147.8v.1M575.7 158.8l.2 .7M575.9 148.6l.4 .7M575.9 144.7l-.1 .6M575.9 151.1h.1M576 149.5l1.1-.5 .7-.1-.6 1zM576 151.8l-.4 1.3-.7 1v.8M576.1 158.8l.1 .6M576.1 147.6l.1 .1a1.15 1.15 0 0 1 .8 1l.3 .2-.9 .3a.78 .78 0 0 1-.3-1.2zM576.1 151l-.3 .1"/>
<path d="M576.2 147.7l.5 .3 .3 .6M576.2 151.3l-.1 .1M576.3 144.7l-.2 .7M576.4 156v.3l-2.1 .6-1.1-.4v-.3l1.1 .4 2.1-.6a5.7 5.7 0 0 0-3.2 .2M576.4 158.7l.2 .6M576.5 152.8l-.3 .9a1 1 0 0 0-.1 1.2h-.7l.2-1.9M576.6 151l.2-.2 .2 .2-.1 1.8-1.2 .2 .3-1.2zM576.7 144.9l-.3 .6M576.7 158.5l.2 .7M576.7 150.7l-.1 .4M576.7 149.7l.4 .2 .1 .3M576.7 148.5l.6 .4"/>
<path d="M576.9 152.8l-1.2 .2M576.9 154.1l-.1 .3 .2 .2M577 145l-.3 .6M577 158.4l.3 .6M577 151a4.4 4.4 0 0 1-.7 3.1l.5 1.3M577.2 153.9l1.1-1-.4 1.3a1.16 1.16 0 0 0-.3 1.6l-.4 .3a.32 .32 0 0 1-.4-.1 .32 .32 0 0 1 0-.4zM577.2 149.9a1.03 1.03 0 0 1 .6-.9 1.03 1.03 0 0 1 1.1 .1 .57 .57 0 0 1 .8 .2 .57 .57 0 0 1-.2 .8 1.26 1.26 0 0 1-2.2 .1h-.1M577.2 150.2l-.3 .5a.85 .85 0 0 1-1 .7 .85 .85 0 0 1-.7-.9 .74 .74 0 0 1 .4-.7 .74 .74 0 0 1 .8 .1l-.2 .9a.65 .65 0 0 0 .6-.8 .65 .65 0 0 0-.9-.4l-.7 .4-.1 .5M577.3 151.7v.5M577.3 158.2l.3 .7M577.3 145.1l-.3 .6M577.6 158.1l.3 .6"/>
<path d="M577.6 145.3l-.3 .6M577.7 150.8l-.9 .2M577.8 155.1l.5 .4M577.8 157.9l.4 .6M577.9 149.3l.3-.3 .7 .1a.53 .53 0 0 1 .7 .2 .53 .53 0 0 1 0 .6l.3 1.3a6.5 6.5 0 0 1-.3 3.4l.3 .8h-2.5l.9-2.5-1.6 1.4a7.9 7.9 0 0 1 1.4-3.5l.5-.1a.88 .88 0 0 1-.8-.5 .88 .88 0 0 1 .1-.9zM577.9 148.9l-1.1 .2-.8 .4M577.9 145.5l-.3 .6M578.1 153.9l.9 .9M578.1 157.7l.4 .6M578.1 150.8a7.9 7.9 0 0 0-1.4 3.5l1.6-1.4 .5-.1M578.2 149a.91 .91 0 0 0-.5 1.1 .91 .91 0 0 0 .9 .6M578.2 145.6l-.4 .6"/>
<path d="M578.3 152.9l-.4 1.3a1.17 1.17 0 0 0-.3 1.6l-.4 .3a.32 .32 0 0 1-.4-.1 .32 .32 0 0 1 0-.4l.4-1.7M578.4 157.6l.4 .5M578.4 150.9l-.3 1M578.5 154.3a1.09 1.09 0 0 0 .7 1.2M578.5 145.8l-.4 .6M578.6 157.4l.4 .5M578.8 149.4l-.3 .3M578.8 146.1l-.4 .5M578.9 157.1l.4 .5M579.1 146.3l-.4 .5M579.1 156.9l.5 .5M579.3 156.7l.5 .4"/>
<path d="M579.4 146.5l-.5 .5M579.5 156.4l.6 .4M579.6 151v3.3M579.6 149.9a8.6 8.6 0 0 1 0 4.8l.3 .7h-2.4M579.6 146.8l-.5 .4M579.7 156.2l.6 .3M579.8 147l-.5 .5M579.9 155.9l.6 .4M580.1 155.6l.5 .4M580.1 147.3l-.6 .4M580.2 155.3l.6 .4M580.3 147.6l-.5 .4"/>
<path d="M580.4 155l.6 .3M580.5 147.9l-.6 .4M580.5 154.7l.7 .3M580.6 154.4l.7 .3M580.7 148.2l-.6 .3M580.7 154.1l.7 .2M580.8 153.8l.7 .2M580.9 148.5l-.6 .3M580.9 153.5l.7 .1M580.9 153.2l.7 .1M581 152.9l.7 .1M581 152.3h.7"/>
<path d="M581 151.9h.7M581 148.8l-.6 .3M581 152.5l.7 .1M581.2 149.1l-.7 .3M581.3 149.5l-.7 .2M581.4 149.8l-.7 .2M581.5 150.2l-.7 .1M581.6 150.5l-.7 .2M581.6 150.9l-.6 .1M581.7 151.2l-.7 .1M581.7 151.6h-.7"/>
</g>
<!-- layer: G-ANNO-TTLB -->
<g fill="#fff" stroke="#fff" stroke-width=".27">
<path d="M555.6 157.4l30.8 4.3-5.8-4.3zM555.6 157.4l30.8 4.3h-30.8z"/>
<path d="M580.6 142.8h5.8l-5.8 14.6zM586.4 142.8l-5.8 14.6 5.8 4.3z"/>
</g>
<path d="M555.6 157.4h25v-14.6h5.8v18.9h-30.8z" fill="none" stroke="#fff" stroke-width=".27"/>
<text font-size="13.4" x="539.6" y="387.1">A733</text>
<g font-size="5.6">
<text x="245.1" y="78.4">1</text>
<text x="246.4" y="169.8">2</text>
<text x="465.5" y="187.9">3</text>
<text x="244.9" y="208.3">3</text>
<text x="266.8" y="375.5">2</text>
</g>
<text font-size="5" x="536.1" y="178.1">MO-D_2-STUDIO</text>
<g font-size="4.7">
<text x="100.8" y="161.4">PIANTA</text>
<text x="261.4" y="283.7">SEZIONE G-G</text>
<text x="107.3" y="291.5">PIANTA DAL BASSO</text>
<text x="448.7" y="346.8">DETTAGLIO 3</text>
<text x="448.7" y="352.4">POSTERIORE</text>
</g>
<g font-size="4.5">
<text x="241.5" y="84.1">A741</text>
<text x="242.7" y="175.5">A741</text>
<text x="461.8" y="193.5">A741</text>
<text x="241.2" y="214">A741</text>
<text x="263.1" y="381.2">A741</text>
</g>
<g font-size="2.8">
<text x="103.8" y="79.9" transform="rotate(90 103.8 79.9)">I</text>
<text x="162.1" y="79.3" transform="rotate(90 162.1 79.3)">H</text>
<text x="88.4" y="122.8">G</text>
<text x="176.4" y="122.8">G</text>
<text x="103.8" y="141.1" transform="rotate(90 103.8 141.1)">I</text>
<text x="162.1" y="140.5" transform="rotate(90 162.1 140.5)">H</text>
</g>
<g font-size="2.5">
<text x="48.9" y="7.8">1</text>
<text x="103.5" y="7.8">2</text>
<text x="153.5" y="7.8">3</text>
<text x="203.5" y="7.8">4</text>
<text x="253.5" y="7.8">5</text>
<text x="303.5" y="7.8">6</text>
<text x="353.5" y="7.8">7</text>
<text x="403.5" y="7.8">8</text>
<text x="453.5" y="7.8">9</text>
<text x="502.8" y="7.8">10</text>
<text x="552.8" y="7.8">11</text>
<text x="20.5" y="43.9">A</text>
<text x="581.8" y="46.1">A</text>
<text x="20.5" y="108.8">B</text>
<text x="581.8" y="108.8">B</text>
<text x="531.5" y="150.3">POLITECNICO DI MILANO</text>
<text x="531.5" y="153.3">SCUOLA DEL DESIGN</text>
<text x="20.4" y="158.8">C</text>
<text x="531.5" y="156.3">C.L. DESIGN DEGLI INTERNI</text>
<text x="531.6" y="160.1">PROGETTO:</text>
<text x="20.4" y="208.8">D</text>
<text x="581.7" y="208.8">D</text>
<text x="531.6" y="210.1">CORSO:</text>
<text x="542" y="212">STRUMENTI E METODI</text>
<text x="545.8" y="215.1">DEL PROGETTO</text>
<text x="531.6" y="226.8">DOCENTE:</text>
<text x="544.2" y="233.3">MARCO FERRARA</text>
<text x="531.6" y="243.5">STUDENTI:</text>
<text x="542.9" y="252.9">RICCARDO FALLANI</text>
<text x="20.5" y="258.8">E</text>
<text x="531.6" y="260.1">OGGETTO:</text>
<text x="537" y="263.1">LIBRERIA BRIMNES 403.012.23</text>
<text x="581.8" y="258.8">E</text>
<text x="531.6" y="276.8">NOTE:</text>
<text x="554.9" y="283.3">-</text>
<text x="531.6" y="293.5">NOME FILE:</text>
<text x="538.2" y="299.1">BRIMNES 403.012.23.dwg</text>
<text x="20.6" y="308.8">F</text>
<text x="531.5" y="310.8">VERS</text>
<text x="571.1" y="310.8">DATA</text>
<text x="581.9" y="308.8">F</text>
<text x="20.4" y="358.8">G</text>
<text x="531.6" y="355.8">A</text>
<text x="565.2" y="355.8">2017/07/16</text>
<text x="581.7" y="358.8">G</text>
<text x="531.6" y="360.3">TAVOLA NO.:</text>
<text x="565" y="360.3">009 DI</text>
<text x="575" y="360.3">010</text>
<text x="17.8" y="407.6" transform="rotate(-90 17.8 407.6)">DIRECTORY: C:\USERS\RICCA\ONEDRIVE\DOCUMENTI\GITHUB\MO-D_2_STUDIO\DWG\BRIMNES 403.012.23.DWG | PLOTTED ON: 17/07/2017 14:42:19 | BY USER: RICCARDO FALLANI</text>
<text x="531.5" y="405.7">REV:</text>
<text x="531.6" y="402.8">DATA:</text>
<text x="541.6" y="405.8">A</text>
<text x="541.6" y="402.7">2017/06/29</text>
<text x="556.6" y="402.8">SCALA:1:1 - 1:10</text>
<text x="556.6" y="405.8">FORMATO:</text>
<text x="573" y="405.8">A2</text>
<text x="20.4" y="408.9">H</text>
<text x="47" y="410.8">1</text>
<text x="103.5" y="410.8">2</text>
<text x="153.5" y="410.8">3</text>
<text x="203.5" y="410.8">4</text>
<text x="253.5" y="410.8">5</text>
<text x="303.5" y="410.8">6</text>
<text x="353.5" y="410.8">7</text>
<text x="403.5" y="410.8">8</text>
<text x="453.5" y="410.8">9</text>
<text x="502.8" y="410.8">10</text>
<text x="529.7" y="409.9">0</text>
<text x="539.7" y="409.9">1cm</text>
<text x="554.7" y="409.9">2.5cm</text>
<text x="574" y="409.9">5cm</text>
</g>
<g font-size="2.1">
<text x="101" y="78.1" transform="rotate(90 101 78.1)">A742</text>
<text x="159.4" y="78.1" transform="rotate(90 159.4 78.1)">A742</text>
<text x="87.2" y="125.6">A742</text>
<text x="175" y="125.6">A742</text>
<text x="101" y="139" transform="rotate(90 101 139)">A742</text>
<text x="159.4" y="139" transform="rotate(90 159.4 139)">A742</text>
</g>
</svg>
